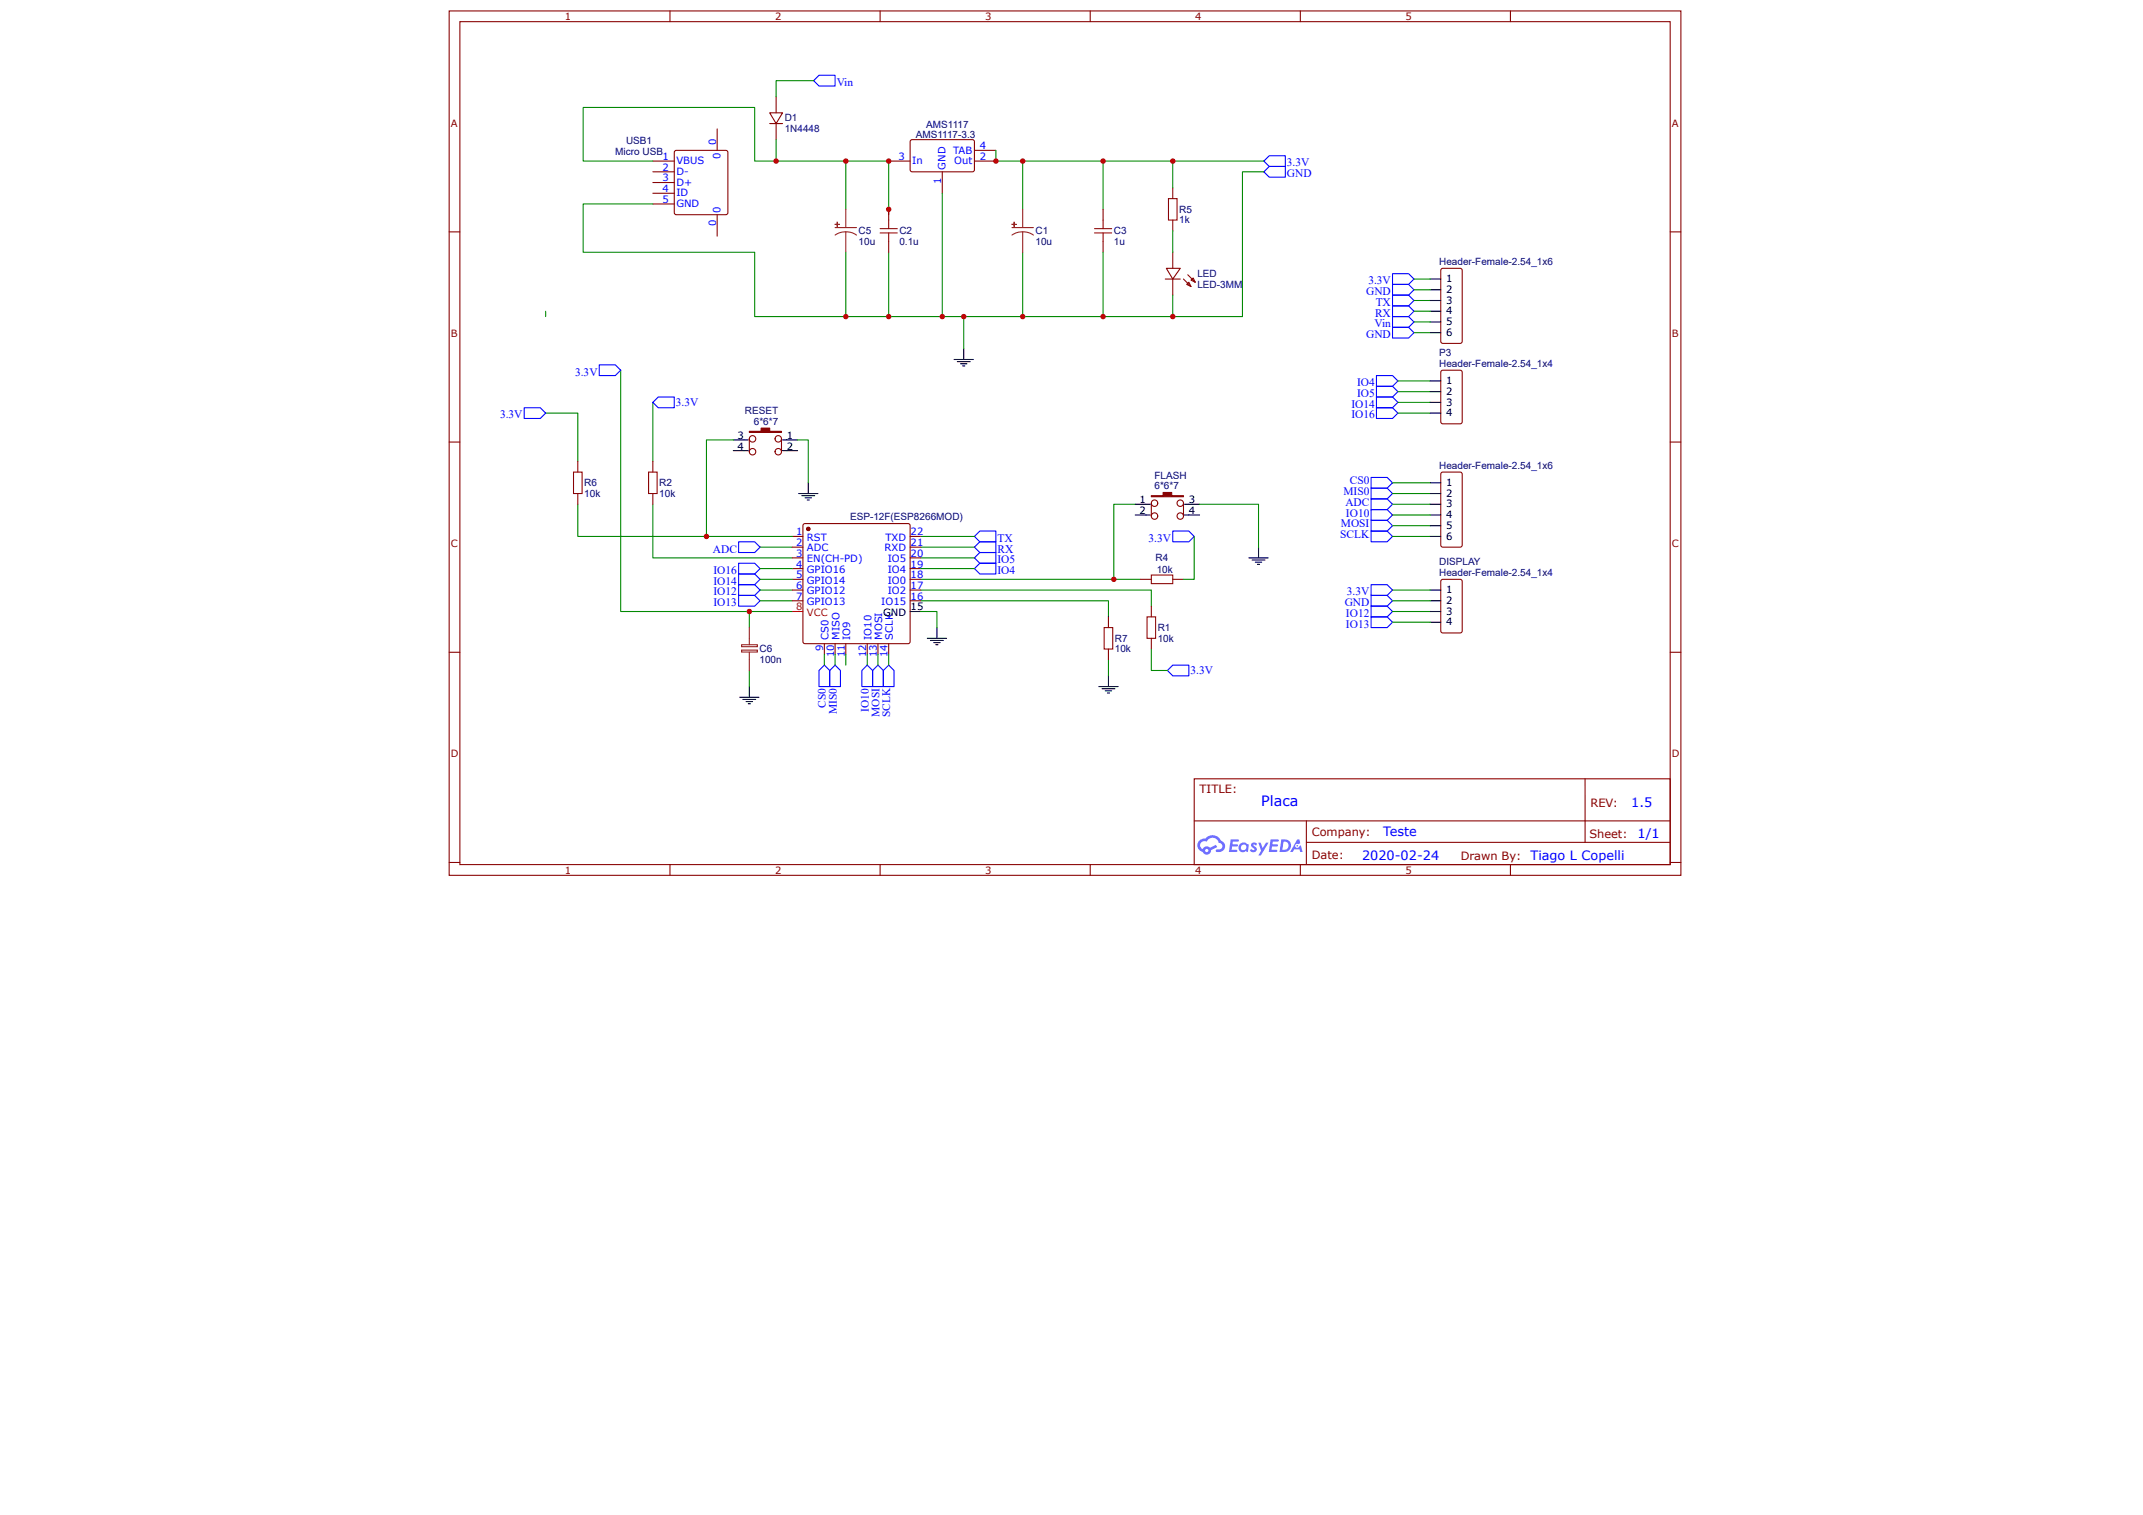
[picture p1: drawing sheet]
<svg xmlns="http://www.w3.org/2000/svg" width="297mm" height="210mm" viewBox="0 0 297 210" stroke-linecap="round" stroke-linejoin="round" font-family="sans-serif">
<g fill="none" stroke="#800" stroke-width=".15">
<path d="M62.3 1.5h170.7v119.8h-170.7zM63.7 3h167.8v116.8h-167.8zM92.9 1.5v1.5M122 1.5v1.5M151.1 1.5v1.5M180.2 1.5v1.5M209.3 1.5v1.5M62.3 32.1h1.4M231.5 32.1h1.5M62.3 61.2h1.4M231.5 61.2h1.5M62.3 90.4h1.4"/>
<path d="M231.5 90.4h1.5M62.3 119.5h1.4M92.9 119.8v1.5M122 119.8v1.5M151.1 119.8v1.5M165.5 107.9h66v11.9h-66zM165.5 113.7h65.9M180.2 119.8v1.5M181.1 116.7h50.3M181.1 113.7v6M209.3 119.8v1.5M219.7 107.9v8.8"/>
<path d="M231.5 119.5h1.5"/>
</g>
<g fill="#58f">
<path d="M173.5 116.8l.3-.1 .2 .1 .2 .1-.1 .3a.2 .2 0 0 0-.2-.2 .2 .2 0 0 0-.2 .1 .61 .61 0 0 1 .4 .8l-.5 .2-.4-.3 .2-.2 .3 .2 .2-.2a.74 .74 0 0 1-.5-.7z"/>
<path d="M174.4 116.7h.3l.3 .8 .5-.8h.3l-1.1 1.8h-.3l.4-.6z"/>
<path d="M170.6 116.3h1.1v.1l-.1 .2h-.7l-.1 .4h.7l.1 .1-.2 .2h-.6l-.1 .4h.6l.2 .1v.2h-1.2z"/>
<path d="M176.1 116.3h1.1l.1 .1-.2 .2h-.7v.4h.6l.1 .1-.1 .2h-.7l-.1 .4h.7l.1 .1v.2h-1.2z"/>
<path d="M179.8 116.3h.3l.1 .5-.2 .2a.3 .3 0 0 0-.5 .1 .3 .3 0 0 0 .2 .4 .3 .3 0 0 0 .4-.3l.2-.1 .2 .9h-.3l-.1-.3h-.7l-.2 .3h-.4z"/>
<path d="M177.6 116.3l-.3 1.7h.6a.89 .89 0 0 0 1-.9 .89 .89 0 0 0-1-.8zM177.9 116.6a.6 .6 0 0 1 .7 .7 .6 .6 0 0 1-.9 .4z"/>
<path d="M171.9 116.9a.65 .65 0 0 0-.1 .9 .65 .65 0 0 0 .9 .1l.3 .1 .1-.9-.3-.2a.61 .61 0 0 0-.9 0zM171.9 117.4a.4 .4 0 0 1 .8 0 .4 .4 0 0 1-.8 0z"/>
<path d="M166.2 116.4a.92 .92 0 0 0 .5 1.6 .61 .61 0 0 0 .7 .4 .61 .61 0 0 0 .5-.6l.8-.4-.2-.4-.8 .5a.62 .62 0 0 0-1 .1 .59 .59 0 0 1-.3-.8 .59 .59 0 0 1 .8-.2 .89 .89 0 0 1 1-.5 .89 .89 0 0 1 .7 .7 .48 .48 0 0 1 .5 .6 .48 .48 0 0 1-.7 .3l-.2 .2a.77 .77 0 0 0 .9 0 .8 .8 0 0 0 .4-.8 .8 .8 0 0 0-.6-.6 1.32 1.32 0 0 0-2.2-.3h-.3zM167 117.8a.25 .25 0 0 1 .5 0 .25 .25 0 0 1-.5 0z"/>
<circle cx="179.8" cy="117.2" r=".11"/>
</g>
<path d="M126.2 19.4l.2-.1 8.5 .1 .2 .2-.1 4-.2 .2h-8.5l-.2-.3v-3.9zM123.2 22.3h2.9M130.6 23.8v3M135.1 22.3h2.9M135.1 20.8h2.9" fill="none" stroke="#800" stroke-width=".15"/>
<path d="M132.2 49.8h2.7M132.7 50.1h1.8M133.1 50.4h.9M133.4 50.7h.3M133.6 48.3v1.5" fill="none" stroke="#000" stroke-width=".15"/>
<path d="M90.5 22.3h-9.7v-7.4h23.8v7.4h18.6" fill="none" stroke="#080" stroke-width=".15"/>
<circle cx="112" cy="73.3" r=".22" fill="#800"/>
<g fill="none" stroke="#800" stroke-width=".15">
<path d="M111.4 72.6l.2-.1h14.2l.3 .1v.2v16.1v.2l-.3 .1h-14.2l-.2-.1-.1-.2v-16.1z"/>
<circle cx="112" cy="73.3" r=".22"/>
</g>
<circle cx="112" cy="73.3" r=".22" fill="#800"/>
<g fill="none" stroke="#800" stroke-width=".15">
<path d="M199.8 37.3l.2-.1h2.4l.2 .2 .1 9.9-.2 .3h-2.5l-.3-.2v-9.9zM109.8 74.3h1.5M109.8 75.8h1.5M109.8 77.3h1.5M109.8 78.8h1.5M126.1 74.3h1.5M126.1 75.8h1.5M126.1 77.3h1.5M126.1 78.8h1.5M199.8 65.5l.2-.1h2.4l.2 .2 .1 9.9-.2 .3h-2.5l-.3-.2v-9.9zM109.8 80.3h1.5M109.8 81.7h1.5"/>
<path d="M109.8 83.2h1.5M114.3 89.2v1.5M115.7 89.2v1.5M117.2 89.2v1.5M120.2 89.2v1.5M121.7 89.2v1.5M123.2 89.2v1.5M126.1 80.3h1.5M126.1 81.7h1.5M126.1 83.2h1.5"/>
<circle cx="112" cy="73.3" r=".22"/>
</g>
<path d="M109.8 84.7h1.5" fill="none" stroke="#f00" stroke-width=".15"/>
<g fill="none" stroke="#000" stroke-width=".15">
<path d="M198.2 38.7h1.5M198.2 40.1h1.5M198.2 41.6h1.5M198.2 43.1h1.5M198.2 44.6h1.5M198.2 46.1h1.5M157.3 69.9h1.5M157.3 71.3h1.5M173.1 77.3h2.7M173.5 77.6h1.8M174 77.9h.9M174.3 78.2h.3"/>
<path d="M174.4 75.8v1.5M198.2 66.9h1.5M198.2 68.4h1.5M198.2 69.9h1.5M198.2 71.3h1.5M198.2 72.8h1.5M198.2 74.3h1.5M102.5 96.6h2.7M103 96.9h1.7M103.4 97.2h.9M103.7 97.5h.3M103.9 95.1v1.5"/>
<path d="M126.1 84.7h1.5M128.5 88.4h2.7M129 88.7h1.7M129.4 89h.9M129.7 89.3h.3M129.9 86.9v1.5M152.3 95.1h2.7M152.7 95.4h1.8M153.2 95.7h.9M153.5 96h.3M153.6 93.6v1.5"/>
</g>
<g fill="none" stroke="#080" stroke-width=".15">
<path d="M75.6 57.2h4.5v6.7M86 51.3v33.4h23.8M90.5 55.7v8.2M193.7 52.8h4.5M193.7 54.3h4.5M193.7 55.7h4.5M193.7 57.2h4.5M80.1 69.9v4.4h29.7M90.5 69.9v7.4h19.3M105.3 75.8h4.5M105.3 78.8h4.5M127.6 75.8h7.5"/>
<path d="M127.6 78.8h7.5M127.6 74.3h7.5M127.6 77.3h7.5M157.3 69.9h-2.9v10.4M193 74.3h5.2M193 66.9h5.2M193 68.4h5.2M193 69.9h5.2M193 71.3h5.2M193 72.8h5.2M103.9 84.7v2.2M103.9 92.9v2.2"/>
<path d="M105.3 80.3h4.5M105.3 81.7h4.5M105.3 83.2h4.5M114.3 90.7v1.4M115.7 90.7v1.4M117.2 90.7v1.4M120.2 90.7v1.4M121.7 90.7v1.4M123.2 90.7v1.4M127.6 83.2h26v2.3M127.6 81.7h32v2.3M127.6 84.7h2.3v2.2"/>
<path d="M127.6 80.3h30.5M153.6 91.4v2.2"/>
</g>
<g fill="none" stroke="#00f" stroke-width=".15">
<path d="M113.5 10.4h2.2v1.5h-2.2l-.7-.7zM175.2 22.3l.7-.7h2.2v1.5h-2.2zM175.2 23.8l.7-.7h2.2v1.4h-2.2zM193 37.9h2.2l.8 .8-.8 .7h-2.2zM193 39.4h2.2l.8 .7-.8 .8h-2.2zM190.8 56.5h2.2l.7 .7-.7 .8h-2.2zM190.8 55h2.2l.7 .7-.7 .8h-2.2zM190.8 53.5h2.2l.7 .8-.7 .7h-2.2zM190.8 52h2.2l.7 .8-.7 .7h-2.2zM193 43.9h2.2l.8 .7-.8 .7h-2.2zM193 45.3h2.2l.8 .8-.8 .7h-2.2zM193 40.9h2.2l.8 .7-.8 .8h-2.2z"/>
<path d="M193 42.4h2.2l.8 .7-.8 .8h-2.2zM102.4 75.1h2.2l.7 .7-.7 .7h-2.2zM102.4 78h2.2l.7 .8-.7 .7h-2.2zM102.4 79.5h2.2l.7 .8-.7 .7h-2.2zM135.1 74.3l.7-.7h2.2v1.5h-2.2zM135.1 78.8l.7-.8h2.2v1.5h-2.2zM135.8 75.1h2.2v1.4h-2.2l-.7-.7zM135.8 76.5h2.2v1.5h-2.2l-.7-.7zM190 66.1h2.3l.7 .8-.7 .7h-2.3zM190 67.6h2.3l.7 .8-.7 .7h-2.3zM190 69.1h2.3l.7 .8-.7 .7h-2.3zM190 70.6h2.3l.7 .7-.7 .8h-2.3z"/>
<path d="M190 72.1h2.3l.7 .7-.7 .8h-2.3zM190 73.6h2.3l.7 .7-.7 .8h-2.3zM102.4 81h2.2l.7 .7-.7 .8h-2.2zM102.4 82.5h2.2l.7 .7-.7 .8h-2.2zM113.5 92.9l.8-.8 .7 .8v2.2h-1.5zM115.7 92.1l.8 .8v2.2h-1.5v-2.2zM120.2 92.1l.7 .8v2.2h-1.4v-2.2zM120.9 92.9l.8-.8 .7 .8v2.2h-1.5zM122.4 92.9l.8-.8 .7 .8v2.2h-1.5z"/>
</g>
<path d="M159.6 68.7h1.6v-.5h1.2v.5h1.6v.1h-4.4z" fill="#800"/>
<g fill="none" stroke="#800" stroke-width=".15">
<path d="M159.6 68.7h1.6v-.5h1.2v.5h1.6v.1h-4.4zM159.6 69.7v1.8M164 69.7v1.8"/>
<circle cx="160" cy="71.5" r=".45"/>
<circle cx="160" cy="69.7" r=".45"/>
<circle cx="163.6" cy="71.5" r=".45"/>
<circle cx="163.6" cy="69.7" r=".45"/>
</g>
<path d="M109.1 60.9h1.4M109.1 62.4h1.4M158.8 69.9h.6M158.8 71.3h.6M164.2 69.9h2.1M164.2 71.3h2.1" fill="none" stroke="#000" stroke-width=".15"/>
<path d="M196 38.7h2.2M196 41.6h2.2M196 43.1h2.2M196 44.6h2.2M196 46.1h2.2M196 40.1h2.2M166.3 69.9h8.1v5.9" fill="none" stroke="#080" stroke-width=".15"/>
<path d="M103.9 59.8h1.6v-.5h1.2v.5h1.6v.1h-4.4z" fill="#800"/>
<g fill="none" stroke="#800" stroke-width=".15">
<path d="M106.7 15.6h1.8l-.9 1.5zM106.7 17.1h1.8M107.6 13.4v2.2M107.6 17.1v2.2M123.2 29v1.5M123.2 33.5v1.4M152.9 29v1.5M152.9 33.5v1.4M161.5 38.7h2.1M161.6 37.2h2l-1.1 1.5zM162.5 26v1.5M162.5 30.5v1.5"/>
<path d="M162.5 34.9v2.3M162.5 38.7v2.2M164 38.7l1.1 1M164.5 39.4l.3-.3 .3 .6zM164.6 38.1l1.1 1M165.1 38.8l.3-.3 .3 .6zM103.9 59.8h1.6v-.5h1.2v.5h1.6v.1h-4.4zM80.1 63.9v1.5M80.1 68.4v1.5M90.5 63.9v1.5M90.5 68.4v1.5M103.9 60.8v1.8"/>
<path d="M108.3 60.8v1.8M153.6 85.5v1.4M153.6 89.9v1.5M158.1 80.3h1.5M159.6 84v1.5M159.6 88.4v1.5M162.5 80.3h1.5"/>
<circle cx="104.3" cy="60.8" r=".45"/>
<circle cx="104.3" cy="62.6" r=".45"/>
<circle cx="107.9" cy="62.6" r=".45"/>
<circle cx="107.9" cy="60.8" r=".45"/>
</g>
<path d="M101.6 60.9h2.1M101.6 62.4h2.1M108.5 60.9h.6M108.5 62.4h.6M110.7 68.4h2.7M111.1 68.7h1.8M111.6 69h.9M111.9 69.3h.3M112 66.9v1.5" fill="none" stroke="#000" stroke-width=".15"/>
<g fill="none" stroke="#080" stroke-width=".15">
<path d="M107.6 19.3v3M112.8 11.2h-5.2v2.2M90.5 28.3h-9.7v6.6h23.8v9h18.6v-9M117.2 22.3v6.7M117.2 34.9v9M123.2 22.3v7.4M130.6 26.8v17.1M138 20.8v1.5h37.2M141.7 22.3v6.7M141.7 34.9v9M152.9 34.9v9h-29.7M152.9 22.3v6.7"/>
<path d="M162.5 22.3v3.7M162.5 32v2.9M175.2 23.8h-3v20.1h-19.3M75.6 43.1v.8M133.6 43.9v4.4M162.5 40.9v3M101.6 60.9h-3.7v13.4M110.5 60.9h1.5v6"/>
</g>
<g fill="none" stroke="#a00000" stroke-width=".15">
<path d="M122 32.3h2.4M122 31.7h2.4M123.2 30.5v1.2M123.2 32.3v1.2M151.7 32.3h2.4M151.7 31.7h2.4M152.9 30.5v1.2M152.9 32.3v1.2M161.9 27.5h1.2v3h-1.2zM79.5 65.4h1.2v3h-1.2zM89.9 65.4h1.2v3h-1.2zM159.6 79.7h2.9v1.2h-2.9z"/>
<path d="M153 86.9h1.2v3h-1.2zM159 85.5h1.2v2.9h-1.2z"/>
</g>
<path d="M115.7 31.5h3M117.2 32.1a2.33 2.33 0 0 1 1.5 .5M117.2 32.1a2.36 2.36 0 0 0-1.5 .5M117.2 29v2.5M117.2 32.1v2.8M102.8 90.1h2.2v.2h-2.2zM102.8 89.3h2.2v.3h-2.2zM103.9 86.9v2.4M103.9 90.4v2.5" fill="none" stroke="#8d2323" stroke-width=".15"/>
<path d="M115.7 31.1h.6z" fill="#8d2323"/>
<path d="M115.7 31.1h.6z" fill="none" stroke="#8d2323" stroke-width=".15"/>
<path d="M116 30.8l.1 .6z" fill="#8d2323"/>
<path d="M116 30.8l.1 .6zM140.3 31.5h2.9M141.7 32.1a2.33 2.33 0 0 1 1.5 .5M141.7 32.1a2.36 2.36 0 0 0-1.4 .5M141.7 29v2.5M141.7 32.1v2.8" fill="none" stroke="#8d2323" stroke-width=".15"/>
<path d="M140.3 31.1h.5z" fill="#8d2323"/>
<path d="M140.3 31.1h.5z" fill="none" stroke="#8d2323" stroke-width=".15"/>
<path d="M140.6 30.8v.6z" fill="#8d2323"/>
<path d="M140.6 30.8v.6z" fill="none" stroke="#8d2323" stroke-width=".15"/>
<path d="M99.4 17.9v2.9M90.5 22.3h3M90.5 23.8h3M90.5 25.3h3M90.5 26.8h3M90.5 28.3h3M93.5 20.9l.2-.1h6.9l.2 .1 .1 .2v8.3l-.1 .3h-.2h-6.9h-.2v-.3v-8.3zM99.4 29.7v3M199.8 51.4l.2-.1h2.4l.2 .2 .1 6.9-.2 .3h-2.5l-.3-.2v-6.9zM199.8 80.3h.2h2.4l.2 .1 .1 7-.2 .3h-2.5l-.3-.2v-6.9z" fill="none" stroke="#800" stroke-width=".15"/>
<path d="M198.2 52.8h1.5M198.2 54.3h1.5M198.2 55.7h1.5M198.2 57.2h1.5M198.2 81.7h1.5M198.2 83.2h1.5M198.2 84.7h1.5M198.2 86.2h1.5" fill="none" stroke="#000" stroke-width=".15"/>
<path d="M72.7 56.5h2.2l.7 .7-.7 .8h-2.2zM83.1 50.5h2.2l.7 .8-.7 .7h-2.2zM90.5 55.7l.7-.7h2.3v1.5h-2.3zM162.5 73.6h2.3l.7 .7-.7 .8h-2.3zM161.8 92.9l.7-.8h2.3v1.5h-2.3zM190 81h2.3l.7 .7-.7 .8h-2.3zM190 82.5h2.3l.7 .7-.7 .8h-2.3zM190 84h2.3l.7 .7-.7 .8h-2.3zM190 85.5h2.3l.7 .7-.7 .7h-2.3z" fill="none" stroke="#00f" stroke-width=".15"/>
<path d="M165.5 74.3v6h-1.5M159.6 89.9v3h2.2M193 81.7h5.2M193 83.2h5.2M193 84.7h5.2M193 86.2h5.2" fill="none" stroke="#080" stroke-width=".15"/>
<g fill="#c00">
<circle cx="123.2" cy="43.9" r=".37"/>
<circle cx="152.9" cy="43.9" r=".37"/>
<circle cx="152.9" cy="22.3" r=".37"/>
<circle cx="138" cy="22.3" r=".37"/>
<circle cx="154.4" cy="80.3" r=".37"/>
<circle cx="103.9" cy="84.7" r=".37"/>
<circle cx="97.9" cy="74.3" r=".37"/>
<circle cx="133.6" cy="43.9" r=".37"/>
<circle cx="130.6" cy="43.9" r=".37"/>
<circle cx="141.7" cy="22.3" r=".37"/>
<circle cx="141.7" cy="43.9" r=".37"/>
<circle cx="162.5" cy="22.3" r=".37"/>
<circle cx="162.5" cy="43.9" r=".37"/>
<circle cx="117.2" cy="43.9" r=".37"/>
<circle cx="123.2" cy="29" r=".37"/>
<circle cx="107.6" cy="22.3" r=".37"/>
<circle cx="117.2" cy="22.3" r=".37"/>
<circle cx="123.2" cy="22.3" r=".37"/>
</g>
<text font-size="2" fill="#00f" x="174.8" y="111.7">Placa</text>
<g font-size="1.8" fill="#00f">
<text x="226.1" y="111.8">1.5</text>
<text x="188.8" y="119.1">2020-02-24</text>
<text x="191.7" y="115.8">Teste</text>
<text x="212.1" y="119.1">Tiago L Copelli</text>
<text x="227" y="116.1">1/1</text>
</g>
<g font-size="1.6" fill="#00f">
<text x="116" y="11.9">Vin</text>
<text x="178.4" y="23.1">3.3V</text>
<text x="178.4" y="24.5">GND</text>
<text x="189.3" y="40.9">GND</text>
<text x="189.6" y="39.4">3.3V</text>
<text x="189.3" y="46.8">GND</text>
<text x="190.5" y="45.3">Vin</text>
<text x="190.6" y="43.9">RX</text>
<text x="190.7" y="42.4">TX</text>
<text x="79.7" y="52">3.3V</text>
<text x="188.1" y="53.5">IO4</text>
<text x="69.3" y="58">3.3V</text>
<text x="93.7" y="56.2">3.3V</text>
<text x="187.3" y="58">IO16</text>
<text x="187.3" y="56.5">IO14</text>
<text x="188.1" y="55">IO5</text>
<text x="186.2" y="68.6">MIS0</text>
<text x="186.5" y="70.1">ADC</text>
<text x="186.5" y="71.6">IO10</text>
<text x="187.1" y="67.1">CS0</text>
<text x="98.8" y="76.5">ADC</text>
<text x="138.2" y="75.1">TX</text>
<text x="138.2" y="76.5">RX</text>
<text x="159.2" y="75.1">3.3V</text>
<text x="185.8" y="74.5">SCLK</text>
<text x="185.8" y="73.1">MOSI</text>
<text x="98.9" y="79.5">IO16</text>
<text x="98.9" y="81">IO14</text>
<text x="98.9" y="82.5">IO12</text>
<text x="98.9" y="84">IO13</text>
<text x="138.2" y="78">IO5</text>
<text x="138.2" y="79.5">IO4</text>
<text x="186.4" y="84">GND</text>
<text x="186.7" y="82.5">3.3V</text>
<text x="186.5" y="85.5">IO12</text>
<text x="186.5" y="86.9">IO13</text>
<text x="165" y="93.3">3.3V</text>
<text x="114.5" y="98.1" transform="rotate(-90 114.5 98.1)">CS0</text>
<text x="116" y="99" transform="rotate(-90 116 99)">MIS0</text>
<text x="120.4" y="98.6" transform="rotate(-90 120.4 98.6)">IO10</text>
<text x="121.9" y="99.3" transform="rotate(-90 121.9 99.3)">MOSI</text>
<text x="123.4" y="99.4" transform="rotate(-90 123.4 99.4)">SCLK</text>
</g>
<g font-size="1.6" fill="#800">
<text x="166.3" y="109.8">TITLE:</text>
<text x="220.4" y="111.8">REV:</text>
<text x="181.8" y="119">Date:</text>
<text x="181.8" y="115.8">Company:</text>
<text x="202.5" y="119.1">Drawn By:</text>
<text x="220.3" y="116.1">Sheet:</text>
</g>
<g font-size="1.4" fill="#800">
<text x="78.3" y="2.8">1</text>
<text x="107.4" y="2.8">2</text>
<text x="136.5" y="2.8">3</text>
<text x="165.7" y="2.8">4</text>
<text x="194.8" y="2.8">5</text>
<text x="62.5" y="17.6">A</text>
<text x="231.7" y="17.6">A</text>
<text x="62.5" y="46.7">B</text>
<text x="231.7" y="46.7">B</text>
<text x="62.5" y="75.8">C</text>
<text x="231.7" y="75.8">C</text>
<text x="62.5" y="104.9">D</text>
<text x="231.7" y="104.9">D</text>
<text x="78.3" y="121">1</text>
<text x="107.4" y="121">2</text>
<text x="136.5" y="121">3</text>
<text x="165.7" y="121">4</text>
<text x="194.8" y="121">5</text>
</g>
<g font-size="1.4" fill="#000080">
<text x="108.8" y="16.8">D1</text>
<text x="128.4" y="17.7">AMS1117</text>
<text x="85.3" y="21.4">Micro USB</text>
<text x="86.8" y="19.9">USB1</text>
<text x="108.8" y="18.3">1N4448</text>
<text x="126.9" y="19.1">AMS1117-3.3</text>
<text x="163.4" y="29.4">R5</text>
<text x="119" y="33.9">10u</text>
<text x="119" y="32.4">C5</text>
<text x="124.7" y="33.9">0.1u</text>
<text x="124.7" y="32.4">C2</text>
<text x="143.5" y="33.9">10u</text>
<text x="143.5" y="32.4">C1</text>
<text x="154.4" y="33.9">1u</text>
<text x="154.4" y="32.4">C3</text>
<text x="163.4" y="30.9">1k</text>
<text x="166" y="39.8">LED-3MM</text>
<text x="166" y="38.4">LED</text>
<text x="199.5" y="36.7">Header-Female-2.54_1x6</text>
<text x="199.5" y="50.8">Header-Female-2.54_1x4</text>
<text x="199.5" y="49.4">P3</text>
<text x="103.2" y="57.4">RESET</text>
<text x="104.5" y="58.9">6*6*7</text>
<text x="199.5" y="65">Header-Female-2.54_1x6</text>
<text x="81" y="68.8">10k</text>
<text x="81" y="67.3">R6</text>
<text x="91.4" y="68.8">10k</text>
<text x="91.4" y="67.3">R2</text>
<text x="160" y="67.8">6*6*7</text>
<text x="160" y="66.3">FLASH</text>
<text x="117.8" y="72.1">ESP-12F(ESP8266MOD)</text>
<text x="160.2" y="77.7">R4</text>
<text x="160.3" y="79.4">10k</text>
<text x="199.5" y="79.8">Header-Female-2.54_1x4</text>
<text x="199.5" y="78.3">DISPLAY</text>
<text x="154.5" y="88.9">R7</text>
<text x="160.5" y="88.9">10k</text>
<text x="160.5" y="87.4">R1</text>
<text x="105.3" y="91.8">100n</text>
<text x="105.3" y="90.4">C6</text>
<text x="154.5" y="90.4">10k</text>
</g>
<g font-size="1.4" fill="#00f">
<text x="91.8" y="22.2">1</text>
<text x="91.8" y="23.7">2</text>
<text x="93.7" y="22.8">VBUS</text>
<text x="99.2" y="20.1" transform="rotate(-90 99.2 20.1)">0</text>
<text x="99.8" y="22" transform="rotate(-90 99.8 22)">0</text>
<text x="124.5" y="22.2">3</text>
<text x="126.4" y="22.8">In</text>
<text x="131" y="23.5" transform="rotate(-90 131 23.5)">GND</text>
<text x="132.1" y="21.3">TAB</text>
<text x="132.2" y="22.8">Out</text>
<text x="135.8" y="22.2">2</text>
<text x="135.8" y="20.7">4</text>
<text x="91.8" y="25.1">3</text>
<text x="91.8" y="26.6">4</text>
<text x="91.8" y="28.1">5</text>
<text x="93.7" y="24.2">D-</text>
<text x="93.7" y="25.7">D+</text>
<text x="93.7" y="27.2">ID</text>
<text x="93.7" y="28.7">GND</text>
<text x="99.8" y="29.4" transform="rotate(-90 99.8 29.4)">0</text>
<text x="130.4" y="25.4" transform="rotate(-90 130.4 25.4)">1</text>
<text x="99.2" y="31.4" transform="rotate(-90 99.2 31.4)">0</text>
<text x="110.3" y="74.2">1</text>
<text x="110.3" y="75.7">2</text>
<text x="110.3" y="77.1">3</text>
<text x="111.8" y="74.9">RST</text>
<text x="111.8" y="76.4">ADC</text>
<text x="111.8" y="77.9">EN(CH-PD)</text>
<text x="122.6" y="76.4">RXD</text>
<text x="122.7" y="74.9">TXD</text>
<text x="123" y="77.9">IO5</text>
<text x="126.2" y="77.1">20</text>
<text x="126.2" y="75.7">21</text>
<text x="126.2" y="74.2">22</text>
<text x="110.3" y="78.6">4</text>
<text x="110.3" y="80.1">5</text>
<text x="110.3" y="81.6">6</text>
<text x="110.3" y="83.1">7</text>
<text x="111.8" y="79.4">GPIO16</text>
<text x="111.8" y="80.9">GPIO14</text>
<text x="111.8" y="82.3">GPIO12</text>
<text x="111.8" y="83.8">GPIO13</text>
<text x="122.1" y="83.8">IO15</text>
<text x="123" y="82.3">IO2</text>
<text x="123" y="80.9">IO0</text>
<text x="123" y="79.4">IO4</text>
<text x="126.2" y="83.1">16</text>
<text x="126.2" y="81.6">17</text>
<text x="126.2" y="80.1">18</text>
<text x="126.2" y="78.6">19</text>
<text x="114.8" y="88.6" transform="rotate(-90 114.8 88.6)">CS0</text>
<text x="116.3" y="88.6" transform="rotate(-90 116.3 88.6)">MISO</text>
<text x="117.8" y="88.6" transform="rotate(-90 117.8 88.6)">IO9</text>
<text x="120.8" y="88.6" transform="rotate(-90 120.8 88.6)">IO10</text>
<text x="122.3" y="88.6" transform="rotate(-90 122.3 88.6)">MOSI</text>
<text x="123.8" y="88.6" transform="rotate(-90 123.8 88.6)">SCLK</text>
<text x="114.1" y="90.1" transform="rotate(-90 114.1 90.1)">9</text>
<text x="115.6" y="91" transform="rotate(-90 115.6 91)">10</text>
<text x="117.1" y="91" transform="rotate(-90 117.1 91)">11</text>
<text x="120" y="91" transform="rotate(-90 120 91)">12</text>
<text x="121.5" y="91" transform="rotate(-90 121.5 91)">13</text>
<text x="123" y="91" transform="rotate(-90 123 91)">14</text>
</g>
<g font-size="1.4">
<text x="200.4" y="39.1">1</text>
<text x="200.4" y="40.6">2</text>
<text x="200.4" y="42.1">3</text>
<text x="200.4" y="43.6">4</text>
<text x="200.4" y="45">5</text>
<text x="200.4" y="46.5">6</text>
<text x="200.4" y="53.2">1</text>
<text x="200.4" y="54.7">2</text>
<text x="200.4" y="56.2">3</text>
<text x="200.4" y="57.7">4</text>
<text x="102.2" y="60.8">3</text>
<text x="102.2" y="62.3">4</text>
<text x="109.1" y="60.8">1</text>
<text x="109.1" y="62.3">2</text>
<text x="157.9" y="69.7">1</text>
<text x="157.9" y="71.2">2</text>
<text x="164.8" y="69.7">3</text>
<text x="164.8" y="71.2">4</text>
<text x="200.4" y="67.3">1</text>
<text x="200.4" y="68.8">2</text>
<text x="200.4" y="70.3">3</text>
<text x="200.4" y="71.8">4</text>
<text x="200.4" y="73.3">5</text>
<text x="200.4" y="74.8">6</text>
<text x="200.4" y="82.2">1</text>
<text x="200.4" y="83.7">2</text>
<text x="122.4" y="85.3">GND</text>
<text x="126.2" y="84.6">15</text>
<text x="200.4" y="85.2">3</text>
<text x="200.4" y="86.6">4</text>
</g>
<g font-size="1.4" fill="#f00">
<text x="110.3" y="84.6">8</text>
<text x="111.8" y="85.3">VCC</text>
</g>
</svg>
